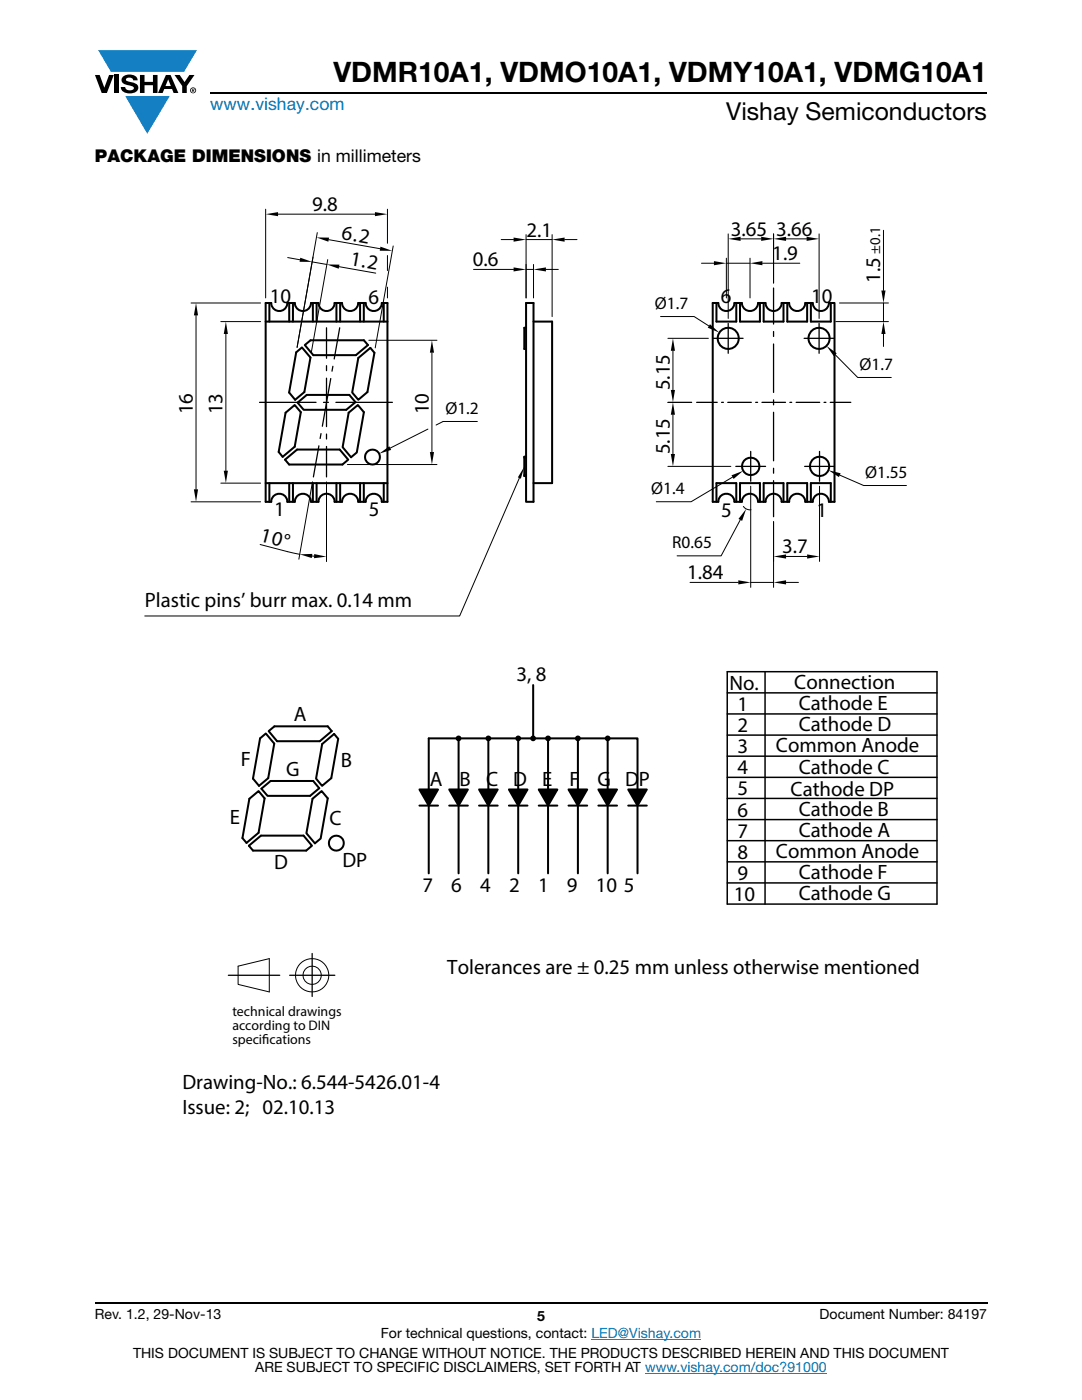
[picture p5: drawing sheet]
<svg xmlns="http://www.w3.org/2000/svg" width="216mm" height="279mm" viewBox="0 0 216 279" stroke-linecap="round" stroke-linejoin="round" font-family="sans-serif">
<g fill="#147fc3">
<path d="M19.6 10h19.7l-2.6 4.3h-1.1h-13.5z"/>
<path d="M25 19.2h8.9l-4.5 7.5z"/>
</g>
<g fill="#000">
<path d="M18.9 15h1l.9 2.5 1-2.5h.9l-1.4 3.6h-1zM22.9 15h.9v3.6h-.9zM24.6 15.3a2.1 2.1 0 0 1 2.8 .3l.1 .4h-.9a.79 .79 0 0 0-.7-.5 .79 .79 0 0 0-.8 .4l.3 .3 1 .2a1.08 1.08 0 0 1 1.2 1 1.08 1.08 0 0 1-1.1 1.2 1.73 1.73 0 0 1-2.4-1.2h.9a.96 .96 0 0 0 .8 .6 .96 .96 0 0 0 .9-.4 1.31 1.31 0 0 0-1.2-.6 1.03 1.03 0 0 1-1.1-.6 1.03 1.03 0 0 1 .2-1.1zM27.9 15h.9v1.3h1.7v-1.3h.9v3.6h-.9v-1.6h-1.7v1.6h-.9zM34.8 15h1.1l.9 1.4 1-1.4h1l-1.5 2.2v1.4h-.9v-1.4z"/>
<path d="M33.6 15.9l.5 1.3h-1.1zM33.1 15l-1.6 3.6h1l.3-.8h1.5l.3 .8h1l-1.6-3.6z"/>
<path d="M38.4 17.8h.2v.2h-.2zM38.3 17.7v.7h.1v-.3l.4 .3-.2-.3 .2-.2-.1-.2z"/>
<path d="M38.1 18a.46 .46 0 0 1 .9 0 .46 .46 0 0 1-.9 0zM37.9 18a.6 .6 0 0 0 1.2 0 .6 .6 0 0 0-1.2 0z"/>
</g>
<path d="M42 18.6h155M18.9 260h178.1" fill="none" stroke="#000" stroke-width=".36"/>
<path d="M118 267.3h21.9M128.7 274h36.3" fill="none" stroke="#007ec4" stroke-width=".2"/>
<path d="M28.8 38.7h158.3v184.7h-158.3z" fill="#fff"/>
<g fill="none" stroke="#000" stroke-width=".2">
<path d="M53 41.8v17.7M55.5 42.7h19.3M57.4 51.4l2.4 .4M62.3 52.3l2.9 .5M63.3 46.4l-4 22.9M65.4 51.8l-3.3 18.6M65.6 47.8l10.2 1.8M67.7 53.2l7.3 1.3M77.3 41.8v6.8M77.3 51v3M77.3 57.3v2.2M78.5 49.1l-3.6 20.3"/>
<path d="M94.5 53.8h8M100 47.8h2.5M105 46.8v12.7M105 47.8h5.2M105 53.8h1.5M106.5 52.8v6.7M108.9 53.8h2.5M110.2 46.8v16.4M112.7 47.8h2.4M140 52.5h2.5M144.9 52.5h4.8M144.9 51.5v8"/>
<path d="M145.3 46.7v16.9M147.8 47.7h4.1M149.7 51.5v8M152.1 52.5h7.5M154.4 46.7v9.8M156.8 47.7h4.1M163.4 46.7v16.9M176.3 46v12M38.1 60.5h13.9M39.1 62.9v34.8M44.1 64.2h7.9M45.1 66.7v27.2"/>
<path d="M73.6 67.9h13.6M86.2 70.4v19.8M131.8 63.2h6.7l2.9 1.8M133.3 67.5h8M134.3 70v7.8M166.7 70.8l4.4 4.5h6.7M166.8 64.2h10.5M167.5 60.5h9.8M176.3 60.5v3.7M176.3 66.7v2.4M44.1 96.4h7.9M62.4 96.2l-2.8 15.4"/>
<path d="M65.1 96.2v15.9M69.3 92.7h17.9M85.4 85.6l-7.5 3.8M95.2 84.1h-6.8l-1.4 .7M103.6 95.4l-11.9 27.5h-62.8M133.3 80.3h4.7M133.3 93.1h12.5M134.3 82.8v7.8M146.2 95.2l-8.3 4.9h-6.9M149.8 97v20.2M163.5 97v15M167.6 94.8l4.7 2.1h8.6"/>
<path d="M38.1 100.2h13.9M51.9 108.7l7.9 1.9M62.3 111h.4M137.7 116.2h9.6M147.7 103.8l-3.8 7.1h-8.8M148.3 101.1l.7 .5 .8 .1M149.8 116.2h4.6M154.4 104.1v13.1M156.8 116.2h2.5M156.8 111.1h4.3M47.5 192.8l6.2-1.5v6.7l-6.2-1.5z"/>
<circle cx="62.3" cy="194.6" r="3.3"/>
<circle cx="62.3" cy="194.6" r="1.82"/>
</g>
<g fill="none" stroke="#000" stroke-width=".4">
<path d="M53 64.2h24.3M53 60.5h1.1a1.61 1.61 0 0 0 1.6 1.6 1.61 1.61 0 0 0 1.6-1.6h1.5a1.62 1.62 0 0 0 1.6 1.6 1.62 1.62 0 0 0 1.7-1.6h1.4a1.61 1.61 0 0 0 1.7 1.6 1.61 1.61 0 0 0 1.6-1.6h1.4a1.62 1.62 0 0 0 1.7 1.6 1.62 1.62 0 0 0 1.6-1.6h1.5a1.61 1.61 0 0 0 1.6 1.6 1.61 1.61 0 0 0 1.6-1.6h1.1v39.7h-1.1a1.61 1.61 0 0 0-1.6-1.7 1.61 1.61 0 0 0-1.6 1.6l-1.5 .1a1.62 1.62 0 0 0-1.6-1.7 1.62 1.62 0 0 0-1.7 1.6l-1.4 .1a1.61 1.61 0 0 0-1.6-1.7 1.61 1.61 0 0 0-1.7 1.6l-1.4 .1a1.62 1.62 0 0 0-1.7-1.7 1.62 1.62 0 0 0-1.6 1.6l-1.5 .1a1.61 1.61 0 0 0-1.6-1.7 1.61 1.61 0 0 0-1.6 1.6l-1.1 .1zM53.8 60.5v3.7M57.7 60.5v3.7M58.5 60.5v3.7M59.1 70.3l1.2-1 1.6 2.1-1.2 6.8-1.8 1.6-1.2-1.5zM60.8 68.9l1.2-1h10.6l.8 1-2.4 2h-8.5zM62.4 60.5v3.7M63.2 60.5v3.7M67.1 60.5v3.7M67.9 60.5v3.7M71.5 71.4l2.4-2 .8 1-1.4 7.8-1.8 1.6-1.2-1.5z"/>
<path d="M71.9 60.5v3.7M72.6 60.5v3.7M76.6 60.5v3.7M105 60.5h1.5v39.6h-1.5zM105 65.4h-.4v4.2h.4M106.5 64.2h3.7v32.2h-3.7M142.2 60.5h1.1a1.61 1.61 0 0 0 1.6 1.6 1.61 1.61 0 0 0 1.6-1.6h1.5a1.62 1.62 0 0 0 1.6 1.6 1.62 1.62 0 0 0 1.7-1.6h1.4a1.61 1.61 0 0 0 1.7 1.6 1.61 1.61 0 0 0 1.6-1.6h1.5a1.61 1.61 0 0 0 1.6 1.6 1.61 1.61 0 0 0 1.6-1.6h1.5a1.62 1.62 0 0 0 1.6 1.6 1.62 1.62 0 0 0 1.6-1.6h1.1v39.6h-1.1a1.62 1.62 0 0 0-1.6-1.6 1.62 1.62 0 0 0-1.6 1.6h-1.5a1.61 1.61 0 0 0-1.6-1.6 1.61 1.61 0 0 0-1.6 1.6h-1.5a1.61 1.61 0 0 0-1.6-1.6 1.61 1.61 0 0 0-1.7 1.6h-1.4a1.62 1.62 0 0 0-1.7-1.6 1.62 1.62 0 0 0-1.6 1.6h-1.5a1.61 1.61 0 0 0-1.6-1.6 1.61 1.61 0 0 0-1.6 1.6h-1.1zM146.9 60.5v3.7h-3.9v-3.7M147.7 60.5v3.7h3.9v-3.7M152.4 60.5v3.7h3.9v-3.7M157.1 60.5v3.7h4v-3.7M161.8 60.5v3.7h4v-3.7"/>
<path d="M53 96.4h24.3M53.8 96.4v3.8M56.9 91.7l2.4-2h8.5l1.7 2-1.2 1h-10.6zM57 82.4l1.8-1.6 1.2 1.5-1.2 6.9-2.4 2-.8-1zM57.7 96.4v3.8M58.5 96.4v3.8M59.4 80.4l1.8-1.6h8.5l1.2 1.5-1.8 1.5h-8.5zM62.4 96.4v3.8M63.2 96.4v3.8M67.1 96.4v3.8M67.9 96.4v3.8M69.6 82.4l1.8-1.6 1.2 1.5-1.4 8-1.2 1-1.6-2.1z"/>
<path d="M71.9 96.4v3.8M72.6 96.4v3.8M76.6 96.4v3.8M104.6 91.3h.4M104.6 94.8h.4M105 91.2h-.4v3.8h.4M143 100.1v-3.7h3.9v3.7M147.7 100.1v-3.7h3.9v3.7M152.4 100.1v-3.7h3.9v3.7M157.1 100.1v-3.7h4v3.7M161.8 100.1v-3.7h4v3.7M106.4 136.7v10.7"/>
<path d="M49.8 159.4l1.8-1.5 1.2 1.4-1.2 6.9-2.4 2-.8-.9zM51.9 147.4l1.1-1 1.7 2-1.2 6.9-1.8 1.5-1.2-1.4zM52.2 157.4l1.8-1.5h8.5l1.2 1.4-1.8 1.5h-8.5zM53.6 145.9l1.2-.9h10.6l.8 .9-2.4 2h-8.5zM62.4 159.4l1.8-1.5 1.2 1.4-1.4 8-1.2 1-1.7-2zM64.3 148.5l2.4-2 .8 .9-1.4 7.9-1.8 1.5-1.2-1.4zM83.7 157.6h3.7l-1.9 3.2zM85.5 157.6l.1-10.2h41.6v10.2M89.6 157.6h3.8l-1.9 3.2zM91.5 147.4v10.2M95.6 157.6h3.7l-1.9 3.2zM97.4 147.4v10.2"/>
<path d="M101.5 157.6h3.8l-1.9 3.2zM103.4 147.4v10.2M107.5 157.6h3.7l-1.8 3.2zM109.4 147.4v10.2M113.4 157.6h3.8l-1.9 3.2zM115.3 147.4v10.2M119.4 157.6h3.7l-1.9 3.2zM121.3 147.4v10.2M125.4 157.6h3.7l-1.9 3.2zM49.7 168.8l2.4-2h8.5l1.7 2-1.2 1h-10.6zM83.7 160.8h3.7M85.5 160.8v13.5"/>
<path d="M89.6 160.8h3.8M91.5 160.8v13.5M95.6 160.8h3.7M97.4 160.8v13.5M101.5 160.8h3.8M103.4 160.8v13.5M107.5 160.8h3.7M109.4 160.8v13.5M113.4 160.8h3.8M115.3 160.8v13.5M119.4 160.8h3.7M121.3 160.8v13.5"/>
<path d="M125.4 160.8h3.7M127.2 160.8v13.5"/>
<circle cx="145.3" cy="67.5" r="2.11"/>
<circle cx="163.4" cy="67.5" r="2.11"/>
<circle cx="74.3" cy="91.2" r="1.48"/>
<circle cx="149.8" cy="93.1" r="1.74"/>
<circle cx="163.5" cy="93.1" r="1.92"/>
<circle cx="91.5" cy="147.4" r=".37"/>
<circle cx="97.4" cy="147.4" r=".37"/>
<circle cx="103.4" cy="147.4" r=".37"/>
<circle cx="106.4" cy="147.4" r=".37"/>
<circle cx="109.4" cy="147.4" r=".37"/>
<circle cx="115.3" cy="147.4" r=".37"/>
<circle cx="121.3" cy="147.4" r=".37"/>
<circle cx="67.1" cy="168.3" r="1.49"/>
</g>
<g fill="none" stroke="#000" stroke-width=".25">
<path d="M154.4 57.5v7.2M65.2 65.4v6.1M65.2 73v1M65.2 75.5v9.6M66 75.5l-1.7 9.6M66.4 73.1l-.2 1M67.8 65.4l-1.1 6.2M142.3 67.5h6M145.3 64.6v5.9M154.4 66.2v.9M154.4 68.7v9.6M154.4 79.8v1"/>
<path d="M160.5 67.5h5.9M163.4 64.6v5.9M51.8 80.3h11.3M63.6 89l-1.1 6.2M64.1 86.5l-.2 1M64.5 80.3h1M65.2 86.6v1M65.2 89.1v6.1M67 80.3h11.3M139 80.3h4.1M144 80.3h.4M145.2 80.3h4.7"/>
<path d="M146.8 93.1h6M149.8 90.1v5.9M150.8 80.3h.4M152 80.3h4.7M154.4 82.3v9.7M154.4 93.4v1M154.4 95.9v7.2M157.6 80.3h.4M158.9 80.3h4.7M160.6 93.1h5.9M163.5 90.1v5.9M164.4 80.3h.4"/>
<path d="M165.7 80.3h4.1M45.6 194.6h10.2M57.8 194.6h9M62.3 190.3v8.6"/>
</g>
<g fill="#000">
<path d="M53 42.7l2.5-.4v.8zM59.9 51.4l2.4 .9-2.5-.1zM63.2 47.4h2.5l-.2 .8zM65.2 52.8h2.5l-.1 .8zM74.8 42.3l2.5 .4-2.5 .4zM75.9 49.2l2.4 .9-2.5-.1zM102.5 53.4l2.5 .4-2.5 .4zM102.5 47.4l2.5 .4-2.5 .4zM106.5 53.8l2.4-.4v.8zM110.2 47.8l2.5-.4v.8zM142.5 52.1l2.4 .4-2.4 .4zM145.3 47.7l2.5-.5v.9z"/>
<path d="M151.9 47.2l2.5 .5-2.5 .4zM149.7 52.5l2.4-.4v.8zM154.4 47.7l2.4-.5v.9zM160.9 47.2l2.5 .5-2.5 .4zM175.9 58h.8l-.4 2.5zM39.1 60.5l.4 2.4h-.8zM45.1 64.2l.4 2.5h-.9zM86.2 67.9l.4 2.5h-.8zM133.9 77.8h.8l-.4 2.5zM134.3 67.5l.4 2.5h-.8zM141.7 64.7l1.8 1.7-2.3-1zM164.9 69l2.1 1.5-.6 .6z"/>
<path d="M176.3 64.2l.4 2.5h-.8zM38.7 97.7h.8l-.4 2.4zM44.6 93.9h.9l-.4 2.5zM75.6 90.6l2.1-1.5 .4 .7zM85.8 90.2h.8l-.4 2.5zM104.6 93.1l-.7 2.4-.6-.2zM133.9 90.6h.8l-.4 2.5zM134.3 80.3l.4 2.5h-.8zM146 94.9l2.3-.9-1.9 1.6zM165.3 93.8l2.4 .7-.3 .7zM59.8 110.6l2.5-.1-.1 .9zM62.7 110.6l2.4 .5-2.4 .3z"/>
<path d="M147.3 115.8l2.5 .4-2.5 .4zM148.9 101.6l-.8 2.4-.7-.4zM154.4 116.2l2.4-.4v.8zM154.4 111.1l2.4-.5v.9zM161.1 110.6l2.4 .5-2.4 .4zM83.7 157.6h3.7l-1.9 3.2zM89.6 157.6h3.8l-1.9 3.2zM91.1 147.3h.8zM91.1 147.3l.8 .1zM91.1 147.4l.7 .1zM91.1 147.4h.8zM91.2 147.5h.6z"/>
<path d="M91.2 147.2l.7 .1h-.8zM91.2 147.2l.7 .1zM91.2 147.5l.6 .1zM91.2 147.2h.6zM91.2 147.1l.6 .1zM91.2 147.6h.6zM91.3 147.6l.3 .1zM91.3 147.6h.5zM91.3 147.1h.5h-.6zM91.3 147.1h.5zM91.3 147.1h.4zM91.3 147l.4 .1z"/>
<path d="M91.3 147.7h.3zM91.4 147.7h.2zM91.3 147h.4zM91.4 147h.3zM91.4 147h.2zM95.6 157.6h3.7l-1.9 3.2zM97.1 147.3l.7 .1zM97.1 147.3h.7zM97.1 147.4l.7 .1zM97.1 147.4h.7zM97.1 147.5h.7zM97.1 147.2l.7 .1h-.7z"/>
<path d="M97.1 147.2l.7 .1zM97.1 147.5l.6 .1zM97.1 147.2h.7zM97.2 147.1l.6 .1zM97.2 147.6h.5zM97.2 147.1h.6h-.6zM97.2 147.1h.6zM97.2 147.6l.4 .1zM97.2 147.1h.5zM97.3 147l.4 .1zM97.3 147.7h.3zM97.3 147h.3z"/>
<path d="M97.4 147h.2zM97.4 147h.1zM101.5 157.6h3.8l-1.9 3.2zM103 147.3l.8 .1zM103 147.3h.8zM103 147.4l.8 .1zM103 147.4h.8zM103 147.5h.7zM103 147.5h.8zM103.1 147.2l.7 .1h-.8zM103.1 147.2l.7 .1zM103.1 147.5l.6 .1z"/>
<path d="M103.1 147.5h.6zM103.1 147.1l.6 .1zM103.1 147.6h.5zM103.1 147.6h.6zM103.2 147.1h.5h-.6zM103.2 147.1h.5zM103.2 147.6l.4 .1zM103.2 147.6h.4zM103.2 147.1h.4zM103.2 147l.4 .1zM103.2 147.7h.3zM103.2 147.7h.4z"/>
<path d="M103.3 147.7h.2zM103.2 147h.4zM103.3 147h.3zM103.3 147h.2zM106 147.3h.7zM106 147.3l.7 .1zM106 147.4l.7 .1zM106 147.4h.7zM106 147.5h.7zM106 147.2l.7 .1h-.7zM106 147.2l.7 .1zM106 147.5l.6 .1z"/>
<path d="M106 147.2h.7zM106.1 147.1l.6 .1zM106.1 147.6h.5zM106.1 147.1h.6h-.6zM106.1 147.1h.6zM106.1 147.6l.4 .1zM106.1 147.1h.5zM106.2 147l.4 .1zM106.2 147.7h.3zM106.3 147.7h.2zM106.2 147h.4zM106.3 147h.3z"/>
<path d="M106.3 147h.2zM107.5 157.6h3.7l-1.8 3.2zM109 147.3l.7 .1zM109 147.3h.7zM109 147.4l.7 .1zM109 147.4h.7zM109 147.5h.7zM109 147.2l.7 .1h-.7zM109 147.2l.7 .1zM109 147.5l.6 .1zM109 147.2h.7zM109.1 147.1l.6 .1z"/>
<path d="M109.1 147.6h.5zM109.1 147.6l.4 .1zM109.1 147.1h.6h-.6zM109.1 147.1h.6zM109.1 147.1h.5zM109.2 147l.4 .1zM109.2 147.7h.3zM109.2 147h.3zM109.2 147h.2zM113.4 157.6h3.8l-1.9 3.2zM114.9 147.3h.8zM114.9 147.3l.8 .1z"/>
<path d="M114.9 147.4l.7 .1zM114.9 147.4h.8zM115 147.5h.6zM115 147.2l.7 .1h-.8zM115 147.2l.7 .1zM115 147.5l.6 .1zM115 147.2h.6zM115 147.1l.6 .1zM115 147.6h.6zM115.1 147.6l.4 .1zM115.1 147.6h.5zM115.1 147.1h.5h-.6z"/>
<path d="M115.1 147.1h.5zM115.1 147.1h.4zM115.1 147l.4 .1zM115.2 147.7h.2zM115.2 147.7h.3zM115.1 147h.4zM115.2 147h.3zM115.2 147h.2zM119.4 157.6h3.7l-1.8 3.2zM120.9 147.3l.7 .1zM120.9 147.3h.7zM120.9 147.4l.7 .1z"/>
<path d="M120.9 147.4h.7zM120.9 147.5h.7zM120.9 147.2l.7 .1h-.7zM120.9 147.2l.7 .1zM120.9 147.5l.6 .1zM120.9 147.2h.7zM121 147.1l.6 .1zM121 147.6h.5zM121 147.1h.6h-.6zM121 147.1h.6zM121 147.6l.4 .1zM121 147.1h.5z"/>
<path d="M121.1 147l.4 .1zM121.1 147.7h.3zM121.1 147h.4zM121.2 147h.3zM121.2 147h.1zM125.4 157.6h3.7l-1.9 3.2z"/>
</g>
<path d="M145.1 138.3h41.9M145.1 134.1h41.9v46.3h-41.9zM152.7 134v46.4M145.1 150.9h41.9M145.1 146.7h41.9M145.1 142.5h41.9M145.1 159.3h41.9M145.1 155.1h41.9M145.1 167.8h41.9M145.1 163.6h41.9M145.1 176.2h41.9M145.1 172h41.9" fill="none" stroke="#000" stroke-width=".3"/>
<text font-size="5.6" x="66.5" y="16.4">VDMR10A1, VDMO10A1, VDMY10A1, VDMG10A1</text>
<text font-size="4.9" x="144.9" y="24">Vishay Semiconductors</text>
<g font-size="4.2">
<text x="62.3" y="42.1">9.8</text>
<text x="68" y="47.6" transform="rotate(10 68 47.6)">6.2</text>
<text x="105" y="47.2">2.1</text>
<text x="145.8" y="47.1">3.65</text>
<text x="154.9" y="47.1">3.66</text>
<text x="69.7" y="53" transform="rotate(10 69.7 53)">1.2</text>
<text x="94.4" y="53.1">0.6</text>
<text x="154.1" y="51.9">1.9</text>
<text x="175.6" y="56.4" transform="rotate(-90 175.6 56.4)">1.5</text>
<text x="53.8" y="60.5">10</text>
<text x="73.6" y="60.6">6</text>
<text x="143.9" y="60.5">6</text>
<text x="161.8" y="60.4">10</text>
<text x="133.6" y="77.9" transform="rotate(-90 133.6 77.9)">5.15</text>
<text x="38.5" y="82.7" transform="rotate(-90 38.5 82.7)">16</text>
<text x="44.4" y="82.7" transform="rotate(-90 44.4 82.7)">13</text>
<text x="85.5" y="82.7" transform="rotate(-90 85.5 82.7)">10</text>
<text x="133.6" y="90.7" transform="rotate(-90 133.6 90.7)">5.15</text>
<text x="51.7" y="108" transform="rotate(15 51.7 108)">10°</text>
<text x="54.7" y="103.1">1</text>
<text x="73.6" y="103.1">5</text>
<text x="143.9" y="103.1">5</text>
<text x="162.9" y="103.2">1</text>
<text x="156.1" y="110.4">3.7</text>
<text x="137.1" y="115.6">1.84</text>
<text x="28.9" y="121.1">Plastic pins’ burr max. 0.14 mm</text>
<text x="103" y="135.9">3, 8</text>
<text x="145.6" y="137.7">No.</text>
<text x="158.5" y="137.5">Connection</text>
<text x="58.6" y="143.9">A</text>
<text x="147.1" y="141.9">1</text>
<text x="159.4" y="141.7">Cathode E</text>
<text x="147.1" y="146.1">2</text>
<text x="159.4" y="145.9">Cathode D</text>
<text x="48" y="152.9">F</text>
<text x="57.1" y="154.9">G</text>
<text x="68" y="153.1">B</text>
<text x="147.1" y="150.3">3</text>
<text x="147.1" y="154.5">4</text>
<text x="154.8" y="150.2">Common Anode</text>
<text x="159.4" y="154.4">Cathode C</text>
<text x="85.7" y="156.9">A</text>
<text x="91.7" y="156.9">B</text>
<text x="97" y="156.9">C</text>
<text x="102.4" y="156.9">D</text>
<text x="108.2" y="156.9">E</text>
<text x="113.7" y="156.9">F</text>
<text x="119.2" y="156.9">G DP</text>
<text x="147.1" y="158.7">5</text>
<text x="157.8" y="158.8">Cathode DP</text>
<text x="45.8" y="164.5">E</text>
<text x="65.7" y="164.6">C</text>
<text x="147.1" y="163">6</text>
<text x="147.1" y="167.2">7</text>
<text x="159.4" y="162.8">Cathode B</text>
<text x="159.4" y="167">Cathode A</text>
<text x="54.7" y="173.5">D</text>
<text x="68.3" y="173">DP</text>
<text x="147.1" y="171.4">8</text>
<text x="154.8" y="171.3">Common Anode</text>
<text x="84.3" y="178">7</text>
<text x="90" y="178">6</text>
<text x="95.8" y="178">4</text>
<text x="101.6" y="178">2</text>
<text x="107.4" y="178">1</text>
<text x="113.1" y="178">9</text>
<text x="118.9" y="178">10 5</text>
<text x="146.4" y="179.8">10</text>
<text x="147.1" y="175.6">9</text>
<text x="159.4" y="175.5">Cathode F</text>
<text x="159.4" y="179.7">Cathode G</text>
<text x="89.3" y="194.5">Tolerances are ± 0.25 mm unless otherwise mentioned</text>
<text x="36.4" y="217.4">Drawing-No.: 6.544-5426.01-4</text>
<text x="36.4" y="222.4">Issue: 2; 02.10.13</text>
</g>
<text font-size="3.5" fill="#007ec4" x="42" y="21.9">www.vishay.com</text>
<g font-size="3.5">
<text x="18.9" y="32.3">PACKAGE DIMENSIONS in millimeters</text>
<text x="130.7" y="61.7">Ø1.7</text>
<text x="171.5" y="73.8">Ø1.7</text>
<text x="88.9" y="82.6">Ø1.2</text>
<text x="172.6" y="95.4">Ø1.55</text>
<text x="129.9" y="98.6">Ø1.4</text>
<text x="134.1" y="109.4">R0.65</text>
</g>
<text font-size="3" x="175.6" y="50.6" transform="rotate(-90 175.6 50.6)">±0.1</text>
<g font-size="2.8">
<text x="46.4" y="202.8">technical drawings</text>
<text x="46.4" y="208.4">specif</text>
<text x="46.4" y="205.6">according to DIN</text>
<text x="52.3" y="208.4">ications</text>
<text x="18.9" y="263.3">Rev. 1.2, 29-Nov-13</text>
<text x="107.2" y="263.6">5</text>
<text x="163.6" y="263.3">Document Number: 84197</text>
<text x="76" y="267.1">For technical questions, contact: LED@Vishay.com</text>
<text x="26.5" y="271">THIS DOCUMENT IS SUBJECT TO CHANGE WITHOUT NOTICE. THE PRODUCTS DESCRIBED HEREIN AND THIS DOCUMENT</text>
<text x="50.9" y="273.8">ARE SUBJECT TO SPECIFIC DISCLAIMERS, SET FORTH AT www.vishay.com/doc?91000</text>
</g>
</svg>
